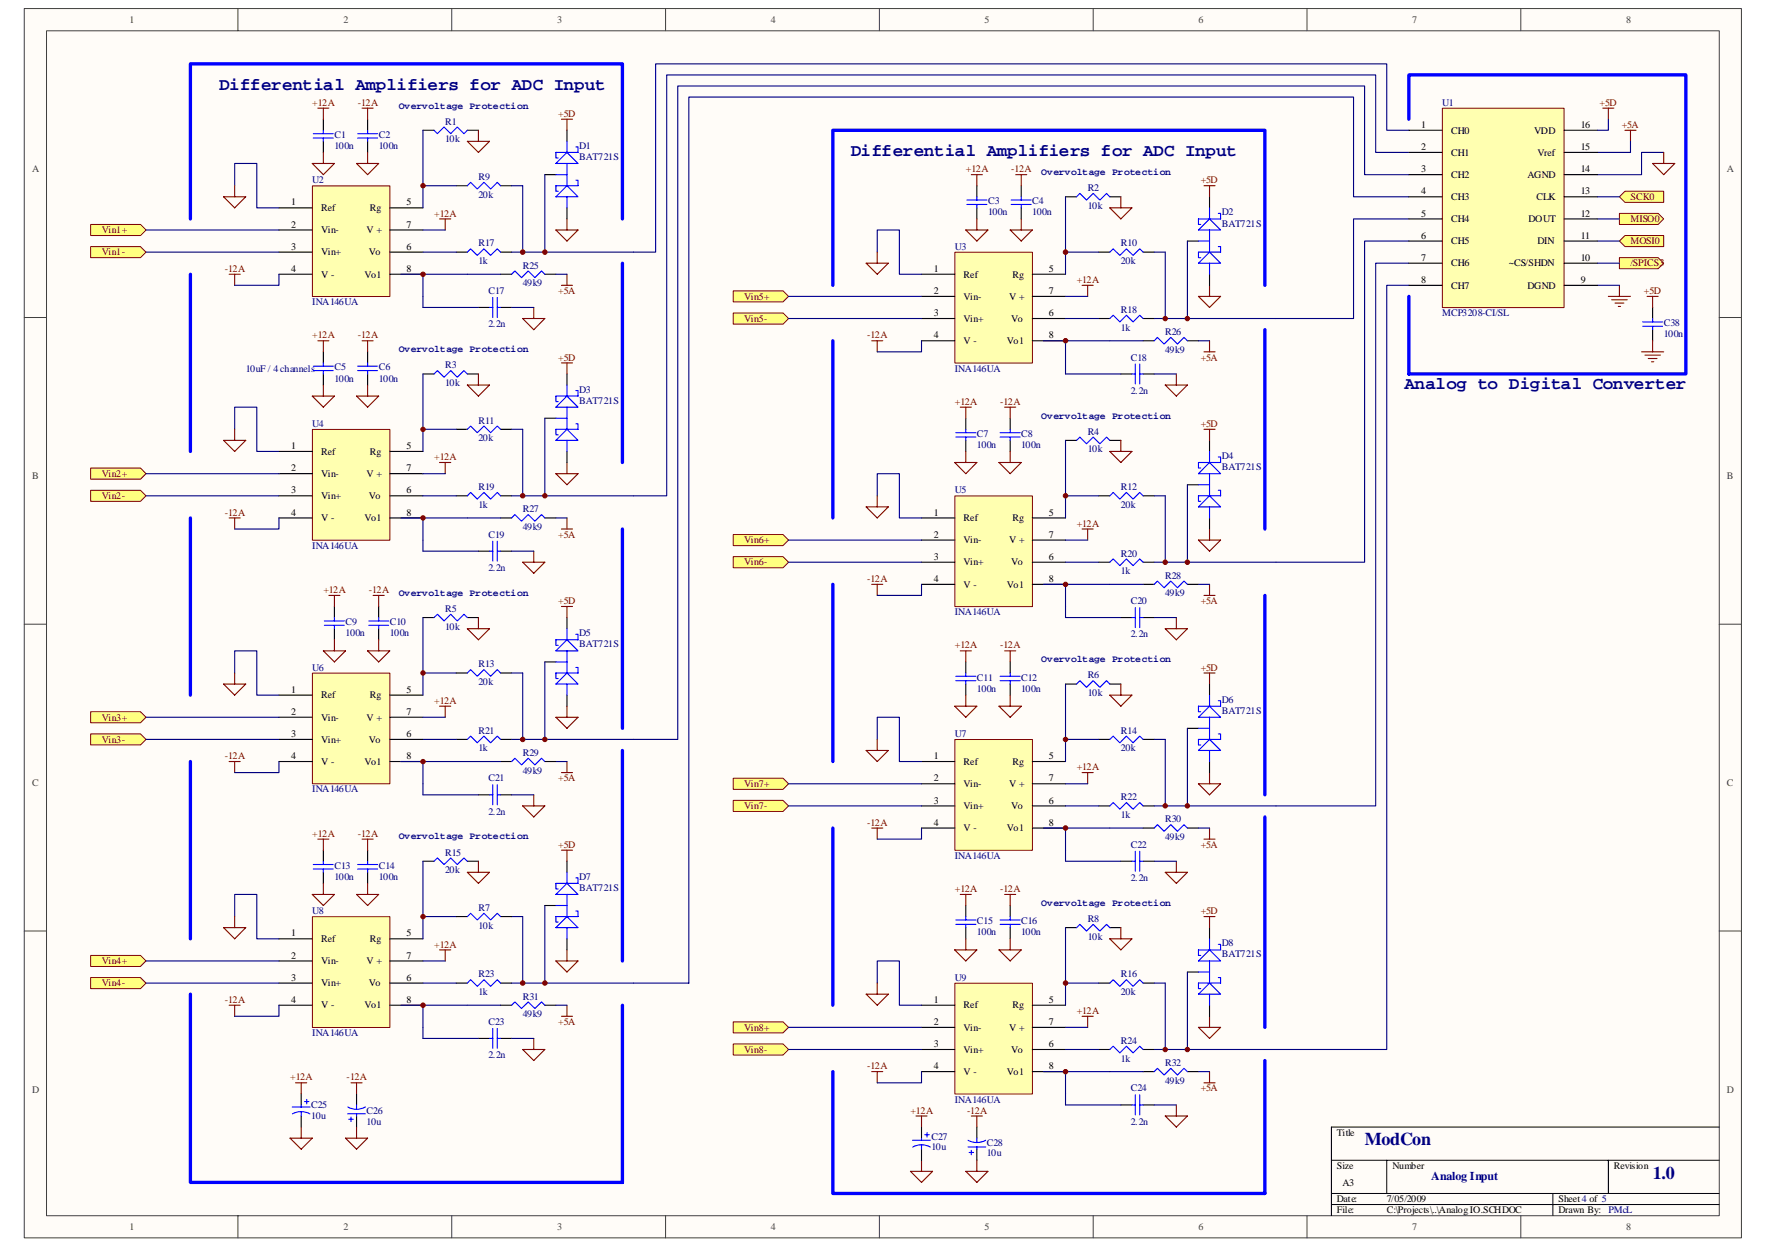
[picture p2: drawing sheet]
<svg xmlns="http://www.w3.org/2000/svg" width="297mm" height="210mm" viewBox="0 0 297 210" stroke-linecap="round" stroke-linejoin="round" font-family="sans-serif">
<path d="M4.1 1.5h289v206.9h-289z" fill="#fffcf8"/>
<path d="M4.1 1.4h289v207h-289z" fill="none" stroke="#404040" stroke-width=".17"/>
<path d="M7.8 5.2h281.5v199.4h-281.5z" fill="#fffcf8"/>
<g fill="none" stroke="#404040" stroke-width=".17">
<path d="M7.8 5.2h281.5v199.4h-281.5zM40 1.4v3.8M76 1.4v3.8M112 1.4v3.8M148 1.4v3.8M184 1.4v3.8M220 1.4v3.8M255.9 1.4v3.8M4.1 53.4h3.7M289.3 53.4h3.7M4.1 105.1h3.7M289.3 105.1h3.7"/>
<path d="M4.1 156.7h3.7M289.3 156.7h3.7M40 204.6v3.8M76 204.6v3.8M112 204.6v3.8M148 204.6v3.8M184 204.6v3.8M220 204.6v3.8M255.9 204.6v3.8"/>
</g>
<path d="M224.1 195.3h65.2M233.4 195.3v5.6M270.7 195.3v5.6M289.3 189.7h-65.2v14.9M224.1 200.9h65.2M224.1 202.8h65.2M261.3 200.9v3.7" fill="none" stroke="#000" stroke-width=".17"/>
<path d="M32 36.9v-26.1h72.8v26.1" fill="none" stroke="#00f" stroke-width=".56"/>
<path d="M15.3 37.8h8.3l1 .9-1 .9h-8.3z" fill-rule="evenodd" fill="#ffff80" stroke="#800000" stroke-width=".17"/>
<path d="M94.5 48h1.8M95.4 46.2v1.8" fill="none" stroke="#800000" stroke-width=".19"/>
<path d="M32 46.2v29.8M104.8 44.3v33.6" fill="none" stroke="#00f" stroke-width=".56"/>
<path d="M52.6 31.3h13v18.6h-13z" fill="#ffffb0"/>
<path d="M52.6 31.3h13v18.6h-13z" fill="none" stroke="#800000" stroke-width=".17"/>
<path d="M46.9 35h5.7M46.9 38.7h5.7M65.6 35h5.6M65.6 38.7h5.6M46.9 42.4h5.7M46.9 46.2h5.7M65.6 42.4h5.6M65.6 46.2h5.6" fill="none" stroke="#000" stroke-width=".19"/>
<path d="M15.3 41.5h8.3l1 .9-1 1h-8.3z" fill-rule="evenodd" fill="#ffff80" stroke="#800000" stroke-width=".17"/>
<path d="M24.6 38.7h22.3M39.5 31.3v-3.8h3.7v7.5h3.7M71.2 38.7h3.7M76.8 31.3h-5.6v3.7M86.1 31.3h1.9v11.1M24.6 42.4h22.3M46.9 46.2v1.8h-7.4M67.5 46.2h16.7M71.2 42.4h5.6M71.2 46.2v5.6h9.3M86.1 51.8h3.7M93.6 46.2h1.8" fill="none" stroke="#000080" stroke-width=".19"/>
<path d="M37.6 33.1h3.8l-1.9 1.9zM39.5 31.3v1.8M74 36.9h1.9M74.9 36.9v1.8M78.7 23.8h3.7l-1.9 1.9zM80.5 21.9v1.9M93.6 38.7h3.7l-1.9 1.9zM95.4 36.9v1.8M38.6 46.2h1.8M39.5 46.2v1.8M88 53.6h3.7l-1.9 1.9zM89.8 51.8v1.8" fill="none" stroke="#800000" stroke-width=".19"/>
<path d="M71.2 21.9h1.8M76.8 31.3h1.9M78.7 21.9h1.8M84.2 31.3h1.9M76.8 42.4h1.9M80.5 51.8h1.9M84.2 46.2h1.9M84.2 51.8h1.9M84.2 42.4h1.9M91.7 46.2h1.9" fill="none" stroke="#000" stroke-width=".19"/>
<path d="M73 21.9l.6 .6 1.1-1.1 1.2 1.1 1.1-1.1 1.1 1.1 .6-.6M78.7 31.3l.5-.6 1.1 1.1 1.1-1.1 1.2 1.1 1.1-1.1 .5 .6M78.7 42.4l.5-.5 1.1 1.1 1.1-1.1 1.2 1.1 1.1-1.1 .5 .5M82.4 51.8h.5M82.9 50.1v3.3M83.7 51.8h.5M83.7 50.1v3.3M86.1 46.2l.6-.6 1.1 1.1 1.1-1.1 1.1 1.1 1.1-1.1 .6 .6" fill="none" stroke="#00f" stroke-width=".19"/>
<path d="M15.3 78.8h8.3l1 .9-1 1h-8.3z" fill-rule="evenodd" fill="#ffff80" stroke="#800000" stroke-width=".17"/>
<path d="M94.5 89h1.8M95.4 87.2v1.8" fill="none" stroke="#800000" stroke-width=".19"/>
<path d="M52.6 72.3h13v18.6h-13z" fill="#ffffb0"/>
<path d="M52.6 72.3h13v18.6h-13z" fill="none" stroke="#800000" stroke-width=".17"/>
<path d="M46.9 76h5.7M46.9 79.7h5.7M65.6 76h5.6M65.6 79.7h5.6M46.9 83.5h5.7M46.9 87.2h5.7M65.6 83.5h5.6M65.6 87.2h5.6" fill="none" stroke="#000" stroke-width=".19"/>
<path d="M15.3 82.5h8.3l1 1-1 .9h-8.3z" fill-rule="evenodd" fill="#ffff80" stroke="#800000" stroke-width=".17"/>
<g fill="none" stroke="#000080" stroke-width=".19">
<path d="M24.6 79.7h22.3M39.5 72.3v-3.8h3.7v7.5h3.7M71.2 79.7h3.7M76.8 72.3h-5.6v3.7M86.1 72.3h1.9v11.2M24.6 83.5h22.3M46.9 87.2v1.8h-7.4M67.5 87.2h16.7M71.2 83.5h5.6M71.2 87.2v5.6h9.3M86.1 83.5h20.5M86.1 92.8h3.7"/>
<path d="M93.6 87.2h1.8"/>
</g>
<path d="M37.6 74.1h3.8l-1.9 1.9zM39.5 72.3v1.8M74 77.9h1.9M74.9 77.9v1.8M38.6 87.2h1.8M39.5 87.2v1.8M88 94.6h3.7l-1.9 1.9zM89.8 92.8v1.8" fill="none" stroke="#800000" stroke-width=".19"/>
<path d="M76.8 72.3h1.9M84.2 72.3h1.9M76.8 83.5h1.9M80.5 92.8h1.9M84.2 87.2h1.9M84.2 92.8h1.9M84.2 83.5h1.9M91.7 87.2h1.9" fill="none" stroke="#000" stroke-width=".19"/>
<path d="M78.7 72.3l.5-.6 1.1 1.1 1.1-1.1 1.2 1.1 1.1-1.1 .5 .6M78.7 83.5l.5-.6 1.1 1.1 1.1-1.1 1.2 1.1 1.1-1.1 .5 .6M82.4 92.8h.5M82.9 91.1v3.3M83.7 92.8h.5M83.7 91.1v3.3M86.1 87.2l.6-.6 1.1 1.1 1.1-1.1 1.1 1.1 1.1-1.1 .6 .6" fill="none" stroke="#00f" stroke-width=".19"/>
<path d="M15.3 119.8h8.3l1 .9-1 1h-8.3z" fill-rule="evenodd" fill="#ffff80" stroke="#800000" stroke-width=".17"/>
<path d="M94.5 130h1.8M95.4 128.2v1.8" fill="none" stroke="#800000" stroke-width=".19"/>
<path d="M52.6 113.3h13v18.6h-13z" fill="#ffffb0"/>
<path d="M52.6 113.3h13v18.6h-13z" fill="none" stroke="#800000" stroke-width=".17"/>
<path d="M46.9 117h5.7M65.6 117h5.6M46.9 120.7h5.7M46.9 124.5h5.7M46.9 128.2h5.7M65.6 120.7h5.6M65.6 124.5h5.6M65.6 128.2h5.6" fill="none" stroke="#000" stroke-width=".19"/>
<path d="M15.3 123.5h8.3l1 1-1 .9h-8.3z" fill-rule="evenodd" fill="#ffff80" stroke="#800000" stroke-width=".17"/>
<g fill="none" stroke="#000080" stroke-width=".19">
<path d="M39.5 113.3v-3.7h3.7v7.4h3.7M76.8 113.3h-5.6v3.7M86.1 113.3h1.9v11.2M24.6 120.7h22.3M24.6 124.5h22.3M46.9 128.2v1.8h-7.4M67.5 128.2h16.7M71.2 120.7h3.7M71.2 124.5h5.6M71.2 128.2v5.6h9.3M86.1 124.5h20.5M86.1 133.8h3.7"/>
<path d="M93.6 128.2h1.8"/>
</g>
<path d="M37.6 115.1h3.8l-1.9 1.9zM39.5 113.3v1.8M74 118.9h1.9M74.9 118.9v1.8M38.6 128.2h1.8M39.5 128.2v1.8M88 135.7h3.7l-1.9 1.8zM89.8 133.8v1.9" fill="none" stroke="#800000" stroke-width=".19"/>
<path d="M76.8 113.3h1.9M84.2 113.3h1.9M76.8 124.5h1.9M80.5 133.8h1.9M84.2 128.2h1.9M84.2 133.8h1.9M84.2 124.5h1.9M91.7 128.2h1.9" fill="none" stroke="#000" stroke-width=".19"/>
<path d="M78.7 113.3l.5-.6 1.1 1.1 1.1-1.1 1.2 1.1 1.1-1.1 .5 .6M78.7 124.5l.5-.6 1.1 1.1 1.1-1.1 1.2 1.1 1.1-1.1 .5 .6M82.4 133.8h.5M82.9 132.1v3.4M83.7 133.8h.5M83.7 132.1v3.4M86.1 128.2l.6-.6 1.1 1.2 1.1-1.2 1.1 1.2 1.1-1.2 .6 .6" fill="none" stroke="#00f" stroke-width=".19"/>
<path d="M15.3 160.8h8.3l1 1-1 .9h-8.3z" fill-rule="evenodd" fill="#ffff80" stroke="#800000" stroke-width=".17"/>
<path d="M94.5 171.1h1.8M95.4 169.2v1.9" fill="none" stroke="#800000" stroke-width=".19"/>
<path d="M52.6 154.3h13v18.7h-13z" fill="#ffffb0"/>
<path d="M52.6 154.3h13v18.7h-13z" fill="none" stroke="#800000" stroke-width=".17"/>
<path d="M46.9 158h5.7M65.6 158h5.6M46.9 161.8h5.7M46.9 165.5h5.7M46.9 169.2h5.7M65.6 161.8h5.6M65.6 165.5h5.6M65.6 169.2h5.6" fill="none" stroke="#000" stroke-width=".19"/>
<path d="M15.3 164.5h8.3l1 1-1 .9h-8.3z" fill-rule="evenodd" fill="#ffff80" stroke="#800000" stroke-width=".17"/>
<g fill="none" stroke="#000080" stroke-width=".19">
<path d="M39.5 154.3v-3.7h3.7v7.4h3.7M76.8 154.3h-5.6v3.7M86.1 154.3h1.9v11.2M24.6 161.8h22.3M24.6 165.5h22.3M46.9 169.2v1.9h-7.4M67.5 169.2h16.7M71.2 161.8h3.7M71.2 165.5h5.6M71.2 169.2v5.6h9.3M86.1 165.5h20.5M86.1 174.8h3.7"/>
<path d="M93.6 169.2h1.8"/>
</g>
<path d="M37.6 156.1h3.8l-1.9 1.9zM39.5 154.3v1.8M74 159.9h1.9M74.9 159.9v1.9M38.6 169.2h1.8M39.5 169.2v1.9M88 176.7h3.7l-1.9 1.8zM89.8 174.8v1.9" fill="none" stroke="#800000" stroke-width=".19"/>
<path d="M71.2 145h1.8M78.7 145h1.8M76.8 165.5h1.9M80.5 174.8h1.9M84.2 169.2h1.9M84.2 174.8h1.9M84.2 165.5h1.9M91.7 169.2h1.9" fill="none" stroke="#000" stroke-width=".19"/>
<path d="M73 145l.6-.6 1.1 1.1 1.2-1.1 1.1 1.1 1.1-1.1 .6 .6M78.7 165.5l.5-.6 1.1 1.1 1.1-1.1 1.2 1.1 1.1-1.1 .5 .6M82.4 174.8h.5M82.9 173.1v3.4M83.7 174.8h.5M83.7 173.1v3.4M86.1 169.2l.6-.5 1.1 1.1 1.1-1.1 1.1 1.1 1.1-1.1 .6 .5" fill="none" stroke="#00f" stroke-width=".19"/>
<path d="M140.2 48v-26.1h72.7v26.1M32 87.2v29.8M104.8 89v33.6M32 128.2v29.8M104.8 126.3v35.5M32 167.3v31.7h72.8v-29.8" fill="none" stroke="#00f" stroke-width=".56"/>
<path d="M123.4 49h8.4l.9 .9-.9 .9h-8.4z" fill-rule="evenodd" fill="#ffff80" stroke="#800000" stroke-width=".17"/>
<path d="M202.6 59.2h1.9M203.6 57.4v1.8" fill="none" stroke="#800000" stroke-width=".19"/>
<path d="M140.2 57.4v29.8M212.9 55.5v33.5" fill="none" stroke="#00f" stroke-width=".56"/>
<path d="M160.7 42.5h13.1v18.6h-13.1z" fill="#ffffb0"/>
<path d="M160.7 42.5h13.1v18.6h-13.1z" fill="none" stroke="#800000" stroke-width=".17"/>
<path d="M155.1 46.2h5.6M155.1 49.9h5.6M155.1 53.6h5.6M155.1 57.4h5.6M173.7 46.2h5.6M173.7 49.9h5.6M173.7 53.6h5.6M173.7 57.4h5.6" fill="none" stroke="#000" stroke-width=".19"/>
<path d="M123.4 52.7h8.4l.9 .9-.9 1h-8.4z" fill-rule="evenodd" fill="#ffff80" stroke="#800000" stroke-width=".17"/>
<g fill="none" stroke="#000080" stroke-width=".19">
<path d="M132.7 49.9h22.4M132.7 53.6h22.4M147.6 42.4v-3.7h3.8v7.5h3.7M155.1 57.4v1.8h-7.5M175.6 57.4h16.8M179.3 49.9h3.7M179.3 53.6h5.6M179.3 57.4v5.5h9.3M184.9 42.4h-5.6v3.8M194.2 53.6h20.5M194.2 42.4h1.9v11.2M201.7 57.4h1.9"/>
<path d="M194.2 62.9h3.8"/>
</g>
<path d="M145.8 44.3h3.7l-1.9 1.9zM146.7 57.4h1.9M147.6 42.4v1.9M147.6 57.4v1.8M182.1 48h1.9M183 48v1.9M196.1 64.8h3.7l-1.8 1.9zM198 62.9v1.9" fill="none" stroke="#800000" stroke-width=".19"/>
<path d="M184.9 53.6h1.9M184.9 42.4h1.9M192.4 57.4h1.8M192.4 53.6h1.8M192.4 42.4h1.8M199.8 57.4h1.9M188.6 62.9h1.9M192.4 62.9h1.8" fill="none" stroke="#000" stroke-width=".19"/>
<path d="M186.8 53.6l.5-.5 1.2 1.1 1.1-1.1 1.1 1.1 1.1-1.1 .6 .5M186.8 42.4l.5-.5 1.2 1.1 1.1-1.1 1.1 1.1 1.1-1.1 .6 .5M194.2 57.4l.6-.6 1.1 1.1 1.1-1.1 1.2 1.1 1.1-1.1 .5 .6M190.5 62.9h.6M191.1 61.3v3.3M191.8 62.9h.6M191.8 61.3v3.3" fill="none" stroke="#00f" stroke-width=".19"/>
<path d="M123.4 90h8.4l.9 .9-.9 .9h-8.4z" fill-rule="evenodd" fill="#ffff80" stroke="#800000" stroke-width=".17"/>
<path d="M203.6 98.4v1.8M202.6 100.2h1.9" fill="none" stroke="#800000" stroke-width=".19"/>
<path d="M160.7 83.5h13.1v18.6h-13.1z" fill="#ffffb0"/>
<path d="M160.7 83.5h13.1v18.6h-13.1z" fill="none" stroke="#800000" stroke-width=".17"/>
<path d="M155.1 87.2h5.6M155.1 90.9h5.6M155.1 94.6h5.6M155.1 98.4h5.6M173.7 87.2h5.6M173.7 90.9h5.6M173.7 94.6h5.6M173.7 98.4h5.6" fill="none" stroke="#000" stroke-width=".19"/>
<path d="M123.4 93.7h8.4l.9 .9-.9 1h-8.4z" fill-rule="evenodd" fill="#ffff80" stroke="#800000" stroke-width=".17"/>
<g fill="none" stroke="#000080" stroke-width=".19">
<path d="M132.7 90.9h22.4M132.7 94.6h22.4M147.6 83.5v-3.8h3.8v7.5h3.7M155.1 98.4v1.8h-7.5M175.6 98.4h16.8M179.3 90.9h3.7M179.3 94.6h5.6M179.3 98.4v5.5h9.3M184.9 83.5h-5.6v3.7M194.2 94.6h20.5M194.2 83.5h1.9v11.1M201.7 98.4h1.9"/>
<path d="M194.2 103.9h3.8"/>
</g>
<path d="M145.8 85.3h3.7l-1.9 1.9zM146.7 98.4h1.9M147.6 83.5v1.8M147.6 98.4v1.8M182.1 89h1.9M183 89v1.9M196.1 105.8h3.7l-1.8 1.9zM198 103.9v1.9" fill="none" stroke="#800000" stroke-width=".19"/>
<path d="M184.9 94.6h1.9M184.9 83.5h1.9M192.4 98.4h1.8M192.4 94.6h1.8M192.4 83.5h1.8M199.8 98.4h1.9M188.6 103.9h1.9M192.4 103.9h1.8" fill="none" stroke="#000" stroke-width=".19"/>
<path d="M186.8 94.6l.5-.5 1.2 1.1 1.1-1.1 1.1 1.1 1.1-1.1 .6 .5M186.8 83.5l.5-.6 1.2 1.1 1.1-1.1 1.1 1.1 1.1-1.1 .6 .6M194.2 98.4l.6-.6 1.1 1.1 1.1-1.1 1.2 1.1 1.1-1.1 .5 .6M190.5 103.9h.6M191.1 102.3v3.3M191.8 103.9h.6M191.8 102.3v3.3" fill="none" stroke="#00f" stroke-width=".19"/>
<path d="M123.4 131h8.4l.9 .9-.9 1h-8.4z" fill-rule="evenodd" fill="#ffff80" stroke="#800000" stroke-width=".17"/>
<path d="M203.6 139.4v1.8M202.6 141.2h1.9" fill="none" stroke="#800000" stroke-width=".19"/>
<path d="M160.7 124.5h13.1v18.6h-13.1z" fill="#ffffb0"/>
<path d="M160.7 124.5h13.1v18.6h-13.1z" fill="none" stroke="#800000" stroke-width=".17"/>
<path d="M155.1 128.2h5.6M155.1 131.9h5.6M155.1 135.7h5.6M155.1 139.4h5.6M173.7 128.2h5.6M173.7 131.9h5.6M173.7 135.7h5.6M173.7 139.4h5.6" fill="none" stroke="#000" stroke-width=".19"/>
<path d="M123.4 134.7h8.4l.9 1-.9 .9h-8.4z" fill-rule="evenodd" fill="#ffff80" stroke="#800000" stroke-width=".17"/>
<g fill="none" stroke="#000080" stroke-width=".19">
<path d="M132.7 131.9h22.4M132.7 135.7h22.4M147.6 124.5v-3.8h3.8v7.5h3.7M155.1 139.4v1.8h-7.5M175.6 139.4h16.8M179.3 131.9h3.7M179.3 135.7h5.6M179.3 139.4v5.6h9.3M184.9 124.5h-5.6v3.7M194.2 135.7h20.5M194.2 124.5h1.9v11.2M201.7 139.4h1.9"/>
<path d="M194.2 145h3.8"/>
</g>
<path d="M145.8 126.3h3.7l-1.9 1.9zM146.7 139.4h1.9M147.6 124.5v1.8M147.6 139.4v1.8M182.1 130h1.9M183 130v1.9M196.1 146.8h3.7l-1.8 1.9zM198 145v1.8" fill="none" stroke="#800000" stroke-width=".19"/>
<path d="M184.9 135.7h1.9M184.9 124.5h1.9M192.4 139.4h1.8M192.4 135.7h1.8M192.4 124.5h1.8M199.8 139.4h1.9M188.6 145h1.9M192.4 145h1.8" fill="none" stroke="#000" stroke-width=".19"/>
<path d="M186.8 135.7l.5-.6 1.2 1.1 1.1-1.1 1.1 1.1 1.1-1.1 .6 .6M186.8 124.5l.5-.6 1.2 1.1 1.1-1.1 1.1 1.1 1.1-1.1 .6 .6M194.2 139.4l.6-.6 1.1 1.1 1.1-1.1 1.2 1.1 1.1-1.1 .5 .6M190.5 145h.6M191.1 143.3v3.3M191.8 145h.6M191.8 143.3v3.3" fill="none" stroke="#00f" stroke-width=".19"/>
<path d="M123.4 172h8.4l.9 .9-.9 1h-8.4z" fill-rule="evenodd" fill="#ffff80" stroke="#800000" stroke-width=".17"/>
<path d="M202.6 182.3h1.9M203.6 180.4v1.9" fill="none" stroke="#800000" stroke-width=".19"/>
<path d="M160.7 165.5h13.1v18.6h-13.1z" fill="#ffffb0"/>
<path d="M160.7 165.5h13.1v18.6h-13.1z" fill="none" stroke="#800000" stroke-width=".17"/>
<path d="M155.1 169.2h5.6M155.1 172.9h5.6M155.1 176.7h5.6M173.7 169.2h5.6M173.7 172.9h5.6M173.7 176.7h5.6M155.1 180.4h5.6M173.7 180.4h5.6" fill="none" stroke="#000" stroke-width=".19"/>
<path d="M123.4 175.7h8.4l.9 1-.9 .9h-8.4z" fill-rule="evenodd" fill="#ffff80" stroke="#800000" stroke-width=".17"/>
<g fill="none" stroke="#000080" stroke-width=".19">
<path d="M71.2 21.9v9.4M179.3 33.1v9.3M237.1 21.9h-3.7v-11.1h-123.1v31.6h-3.7M237.1 25.7h-5.6v-13.1h-119.3v70.9h-5.6M237.1 29.4h-7.4v-14.9h-115.6v110h-7.5M237.1 33.1h-9.3v-16.8h-111.9v149.2h-9.3M237.1 36.9h-9.3v16.7h-13.1M280 25.7h-3.7v3.7h-7.5M237.1 40.6h-7.4v54h-15M237.1 44.3h-5.6v91.4h-16.8M237.1 48h-3.7v128.7h-39.2M268.8 48h3.7"/>
<path d="M71.2 62.9v9.4M179.3 74.1v9.4M71.2 103.9v9.4M179.3 115.1v9.4M71.2 145v9.3M179.3 156.1v9.4M132.7 172.9h22.4M132.7 176.7h22.4M147.6 165.5v-3.7h3.8v7.4h3.7M179.3 172.9h3.7M179.3 176.7h5.6M184.9 165.5h-5.6v3.7"/>
<path d="M194.2 165.5h1.9v11.2M155.1 180.4v1.9h-7.5M175.6 180.4h16.8M179.3 180.4v5.6h9.3M194.2 186h3.8M201.7 180.4h1.9"/>
</g>
<g fill="none" stroke="#800000" stroke-width=".19">
<path d="M269.7 18.2h1.9M270.7 18.2v1.9M186.8 35h3.7l-1.9 1.9zM188.6 33.1v1.9M278.1 27.5h3.8l-1.9 1.9zM280 25.7v1.8M270.7 49.9h3.7M271.2 50.5h2.7M271.8 51h1.5M272.3 51.6h.4M272.5 48v1.9M78.7 64.8h3.7l-1.9 1.9z"/>
<path d="M80.5 62.9v1.9M186.8 76h3.7l-1.9 1.9zM188.6 74.1v1.9M78.7 105.8h3.7l-1.9 1.9zM80.5 103.9v1.9M186.8 117h3.7l-1.9 1.9zM188.6 115.1v1.9M78.7 146.8h3.7l-1.9 1.9zM80.5 145v1.8M186.8 158h3.7l-1.9 1.9zM188.6 156.1v1.9M145.8 167.3h3.7l-1.9 1.9z"/>
<path d="M147.6 165.5v1.8M182.1 171.1h1.9M183 171.1v1.8M146.7 180.4h1.9M147.6 180.4v1.9M196.1 187.9h3.7l-1.8 1.8zM198 186v1.9"/>
</g>
<g fill="none" stroke="#000" stroke-width=".19">
<path d="M179.3 33.1h1.9M186.8 33.1h1.8M71.2 62.9h1.8M78.7 62.9h1.8M179.3 74.1h1.9M186.8 74.1h1.8M71.2 103.9h1.8M78.7 103.9h1.8M179.3 115.1h1.9M186.8 115.1h1.8M76.8 154.3h1.9M84.2 154.3h1.9"/>
<path d="M179.3 156.1h1.9M186.8 156.1h1.8M184.9 176.7h1.9M184.9 165.5h1.9M192.4 176.7h1.8M192.4 165.5h1.8M188.6 186h1.9M192.4 180.4h1.8M192.4 186h1.8M199.8 180.4h1.9"/>
</g>
<g fill="none" stroke="#00f" stroke-width=".19">
<path d="M181.2 33.1l.5-.5 1.2 1.1 1.1-1.1 1.1 1.1 1.1-1.1 .6 .5M73 62.9l.6-.5 1.1 1.1 1.2-1.1 1.1 1.1 1.1-1.1 .6 .5M181.2 74.1l.5-.5 1.2 1.1 1.1-1.1 1.1 1.1 1.1-1.1 .6 .5M73 103.9l.6-.5 1.1 1.1 1.2-1.1 1.1 1.1 1.1-1.1 .6 .5M181.2 115.1l.5-.5 1.2 1.1 1.1-1.1 1.1 1.1 1.1-1.1 .6 .5M78.7 154.3l.5-.6 1.1 1.2 1.1-1.2 1.2 1.2 1.1-1.2 .5 .6M181.2 156.1l.5-.5 1.2 1.1 1.1-1.1 1.1 1.1 1.1-1.1 .6 .5M186.8 176.7l.5-.6 1.2 1.1 1.1-1.1 1.1 1.1 1.1-1.1 .6 .6M186.8 165.5l.5-.6 1.2 1.1 1.1-1.1 1.1 1.1 1.1-1.1 .6 .6M190.5 186h.6M191.1 184.3v3.4M191.8 186h.6"/>
<path d="M191.8 184.3v3.4M194.2 180.4l.6-.6 1.1 1.2 1.1-1.2 1.2 1.2 1.1-1.2 .5 .6"/>
</g>
<path d="M140.2 98.4v29.8M212.9 100.2v33.6M140.2 139.4v29.8M212.9 137.5v35.4M212.9 178.5v22.4h-72.7v-20.5" fill="none" stroke="#00f" stroke-width=".56"/>
<g fill="#800000" stroke="#800000" stroke-width=".17">
<circle cx="71.2" cy="31.3" r=".37"/>
<circle cx="71.2" cy="72.3" r=".37"/>
<circle cx="71.2" cy="113.3" r=".37"/>
<circle cx="71.2" cy="154.3" r=".37"/>
<circle cx="88" cy="83.4" r=".38"/>
<circle cx="88" cy="124.5" r=".38"/>
<circle cx="88" cy="165.5" r=".38"/>
<circle cx="196.1" cy="53.6" r=".37"/>
<circle cx="179.3" cy="42.4" r=".38"/>
<circle cx="196.1" cy="94.6" r=".37"/>
<circle cx="179.3" cy="83.4" r=".38"/>
<circle cx="196.1" cy="135.6" r=".37"/>
<circle cx="179.3" cy="124.5" r=".38"/>
<circle cx="196.1" cy="176.7" r=".37"/>
<circle cx="179.3" cy="165.5" r=".38"/>
</g>
<g fill="#ffff80" stroke="#800000" stroke-width=".17">
<path d="M273.5 32.2h6.5v1.9h-6.5l-1-1z" fill-rule="evenodd"/>
<path d="M272.5 35.9h6.6l.9 1-.9 .9h-6.6z" fill-rule="evenodd"/>
<path d="M273.5 39.6h6.5v1.9h-6.5l-1-.9z" fill-rule="evenodd"/>
<path d="M272.5 43.4h6.6l.9 .9-.9 .9h-6.6z" fill-rule="evenodd"/>
</g>
<path d="M268.8 36.9h3.7M268.8 33.1h3.7M270.7 20.1v1.8h-1.9M274.4 23.8v1.9h-5.6M268.8 40.6h3.7M268.8 44.3h3.7" fill="none" stroke="#000080" stroke-width=".19"/>
<path d="M237.1 20.1v-7.5h46.6v50.3h-46.6v-13" fill="none" stroke="#00f" stroke-width=".56"/>
<g fill="none" stroke="#800000" stroke-width=".19">
<path d="M53.5 18.2h1.8M54.4 18.2v1.9M60.9 18.2h1.9M61.9 18.2v1.9M52.6 27.5h3.7l-1.9 1.9zM54.4 25.7v1.8M60 27.5h3.7l-1.8 1.9zM61.9 25.7v1.8M162.5 38.7h3.8l-1.9 1.9zM163.5 29.4h1.8M164.4 29.4v1.9M164.4 36.9v1.8"/>
<path d="M170 38.7h3.7l-1.8 1.9zM170.9 29.4h1.9M171.9 29.4v1.9M171.9 36.9v1.8M273.5 21.9h1.8M274.4 21.9v1.9M53.5 57.4h1.8M54.4 57.4v1.8M60.9 57.4h1.9M61.9 57.4v1.8M52.6 66.7h3.7l-1.9 1.8zM54.4 64.8v1.9"/>
<path d="M60 66.7h3.7l-1.8 1.8zM61.9 64.8v1.9M160.7 77.9h3.7l-1.9 1.8zM161.6 68.5h1.9M162.5 68.5v1.9M162.5 76v1.9M168.1 77.9h3.8l-1.9 1.8zM169.1 68.5h1.8M170 68.5v1.9M170 76v1.9M54.4 109.6h3.7l-1.8 1.8zM55.3 100.2h1.9"/>
<path d="M56.3 100.2v1.9M56.3 107.7v1.9M61.9 109.6h3.7l-1.9 1.8zM62.8 100.2h1.9M63.7 100.2v1.9M63.7 107.7v1.9M160.7 118.9h3.7l-1.9 1.8zM161.6 109.6h1.9M162.5 109.6v1.8M162.5 117v1.9M168.1 118.9h3.8l-1.9 1.8zM169.1 109.6h1.8"/>
<path d="M170 109.6v1.8M170 117v1.9M52.6 150.6h3.7l-1.9 1.8zM53.5 141.2h1.8M54.4 141.2v1.9M54.4 148.7v1.9M60 150.6h3.7l-1.8 1.8zM60.9 141.2h1.9M61.9 141.2v1.9M61.9 148.7v1.9M160.7 159.9h3.7l-1.9 1.9zM161.6 150.6h1.9"/>
<path d="M162.5 150.6v1.8M162.5 158v1.9M168.1 159.9h3.8l-1.9 1.9zM169.1 150.6h1.8M170 150.6v1.8M170 158v1.9M48.8 191.6h3.8l-1.9 1.8zM49.7 182.3h1.9M50.7 182.3v1.8M50.7 189.7v1.9M58.1 191.6h3.8l-1.9 1.8zM59.1 182.3h1.8"/>
<path d="M60 182.3v1.8M60 189.7v1.9M153.2 197.2h3.7l-1.8 1.8zM154.2 187.9h1.8M155.1 187.9v1.8M155.1 195.3v1.9M162.5 197.2h3.8l-1.9 1.8zM163.5 187.9h1.8M164.4 187.9v1.8M164.4 195.3v1.9"/>
</g>
<g fill="none" stroke="#000" stroke-width=".19">
<path d="M54.4 20.1v1.8M54.4 23.8v1.9M61.9 20.1v1.8M61.9 23.8v1.9M164.4 31.3v1.8M164.4 35v1.9M171.9 31.3v1.8M171.9 35v1.9M54.4 59.2v1.9M61.9 59.2v1.9M54.4 62.9v1.9M61.9 62.9v1.9"/>
<path d="M162.5 70.4v1.9M162.5 74.1v1.9M170 70.4v1.9M170 74.1v1.9M56.3 102.1v1.8M56.3 105.8v1.9M63.7 102.1v1.8M63.7 105.8v1.9M162.5 111.4v1.9M162.5 115.1v1.9M170 111.4v1.9M170 115.1v1.9"/>
<path d="M54.4 143.1v1.9M54.4 146.8v1.9M61.9 143.1v1.9M61.9 146.8v1.9M162.5 152.4v1.9M162.5 156.1v1.9M170 152.4v1.9M170 156.1v1.9M50.7 184.1v1.9M50.7 187.9v1.8M60 184.1v1.9M60 187.9v1.8"/>
<path d="M155.1 189.7v1.9M155.1 193.4v1.9M164.4 189.7v1.9M164.4 193.4v1.9"/>
</g>
<g fill="none" stroke="#00f" stroke-width=".19">
<path d="M52.7 23.2h3.4M52.7 22.5h3.4M54.4 21.9v.6M54.4 23.2v.6M60.2 23.2h3.3M60.2 22.5h3.3M61.9 21.9v.6M61.9 23.2v.6M162.7 34.4h3.4M162.7 33.7h3.4M164.4 33.1v.6M164.4 34.4v.6"/>
<path d="M170.2 34.4h3.3M170.2 33.7h3.3M171.9 33.1v.6M171.9 34.4v.6M52.7 62.4h3.4M52.7 61.6h3.4M54.4 61.1v.5M54.4 62.4v.5M60.2 62.4h3.3M60.2 61.6h3.3M61.9 61.1v.5M61.9 62.4v.5"/>
<path d="M160.9 73.6h3.3M160.9 72.8h3.3M162.5 72.3v.5M162.5 73.6v.5M168.3 73.6h3.4M168.3 72.8h3.4M170 72.3v.5M170 73.6v.5M54.6 105.3h3.4M54.6 104.5h3.4M56.3 103.9v.6M56.3 105.3v.5"/>
<path d="M62.1 105.3h3.3M62.1 104.5h3.3M63.7 103.9v.6M63.7 105.3v.5M160.9 114.6h3.3M160.9 113.8h3.3M162.5 113.3v.5M162.5 114.6v.5M168.3 114.6h3.4M168.3 113.8h3.4M170 113.3v.5M170 114.6v.5"/>
<path d="M52.7 146.3h3.4M52.7 145.5h3.4M54.4 145v.5M54.4 146.3v.5M60.2 146.3h3.3M60.2 145.5h3.3M61.9 145v.5M61.9 146.3v.5M160.9 155.6h3.3M160.9 154.9h3.3M162.5 154.3v.6M162.5 155.6v.5"/>
<path d="M168.3 155.6h3.4M168.3 154.9h3.4M170 154.3v.6M170 155.6v.5M49.2 186.4h3M49.2 187.5a3 3 0 0 1 3 0M50.7 186v.4M50.7 187.1v.8M51.2 185.4h.8M51.6 185.1v.7M58.5 187.5h3M58.5 186.3a2.93 2.93 0 0 0 3 0"/>
<path d="M58.7 188.4h.7M59.1 188v.8M60 186v.7M60 187.5v.4M153.6 191.9h3M153.6 193.1a3.1 3.1 0 0 1 3 0M155.1 191.6v.3M155.1 192.7v.7M155.6 191h.8M156 190.6v.8M162.9 191.9a3.1 3.1 0 0 0 3 0M162.9 193.1h3"/>
<path d="M163.1 194h.7M163.5 193.6v.8M164.4 191.6v.7M164.4 193.1v.3"/>
</g>
<path d="M242.8 18.2h20.4v33.6h-20.4z" fill="#ffffb0"/>
<path d="M242.7 18.2h20.5v33.6h-20.5z" fill="none" stroke="#800000" stroke-width=".17"/>
<g fill="none" stroke="#000" stroke-width=".19">
<path d="M91.7 29.4h1.9M95.4 21.9v1.9M95.4 35v1.9M203.6 33.1v1.9M237.1 21.9h5.6M237.1 25.7h5.6M237.1 29.4h5.6M237.1 33.1h5.6M237.1 36.9h5.6M263.2 21.9h5.6M263.2 25.7h5.6M263.2 29.4h5.6"/>
<path d="M263.2 33.1h5.6M263.2 36.9h5.6M199.8 40.6h1.9M203.6 46.2v1.8M237.1 40.6h5.6M237.1 44.3h5.6M237.1 48h5.6M263.2 40.6h5.6M263.2 44.3h5.6M263.2 48h5.6M278.1 51.8v1.8M278.1 55.5v1.9"/>
<path d="M91.7 70.4h1.9M95.4 62.9v1.9M95.4 76v1.9M203.6 74.1v1.9M199.8 81.6h1.9M203.6 87.2v1.8M91.7 111.4h1.9M95.4 103.9v1.9M95.4 117v1.9M203.6 115.1v1.9M199.8 122.6h1.9M203.6 128.2v1.8"/>
<path d="M91.7 152.4h1.9M95.4 145v1.8M95.4 158v1.9M203.6 156.1v1.9M199.8 163.6h1.9M203.6 169.2v1.9"/>
</g>
<g fill="none" stroke="#00f" stroke-width=".19">
<path d="M93.6 29.4h1.8M95.4 25.7l1.9 1.8h-3.7zM95.4 31.3l1.9 1.8h-3.7zM95.4 23.8v1.9M95.4 27.5v3.8M95.4 33.1v1.9M96.9 24.7h.4v1h-3.7v.9h.3M96.9 30.3h.4v1h-3.7v.9h.3M201.7 38.7l1.9-1.8 1.8 1.8zM203.6 35v1.9M203.6 38.7v3.7M205 35.9h.4v1h-3.7v.9h.4"/>
<path d="M201.7 44.3l1.9-1.9 1.8 1.9zM201.7 40.6h1.9M203.6 44.3v1.9M205 41.5h.4v.9h-3.7v1h.4M276.5 54.9h3.3M276.5 54.2h3.3M278.1 53.6v.6M278.1 54.9v.6M93.6 70.4h1.8M95.4 66.7l1.9 1.8h-3.7zM95.4 72.3l1.9 1.8h-3.7zM95.4 64.8v1.9"/>
<path d="M95.4 68.5v3.8M95.4 74.1v1.9M96.9 65.7h.4v1h-3.7v.9h.3M96.9 71.3h.4v1h-3.7v.9h.3M203.6 77.9l1.8 1.8h-3.7zM203.6 76v1.9M203.6 79.7v3.8M205 76.9h.4v1h-3.7v.9h.4M201.7 85.3l1.9-1.8 1.8 1.8zM201.7 81.6h1.9M203.6 85.3v1.9M205 82.5h.4v1h-3.7v.9h.4"/>
<path d="M93.6 111.4h1.8M95.4 107.7l1.9 1.9h-3.7zM95.4 113.3l1.9 1.8h-3.7zM95.4 105.8v1.9M95.4 109.6v3.7M95.4 115.1v1.9M96.9 106.8h.4v.9h-3.7v.9h.3M96.9 112.4h.4v.9h-3.7v.9h.3M203.6 117v1.9M205 117.9h.4v1h-3.7v.9h.4M201.7 120.7l1.9-1.8 1.8 1.8zM201.7 126.3l1.9-1.8 1.8 1.8z"/>
<path d="M201.7 122.6h1.9M203.6 120.7v3.8M203.6 126.3v1.9M205 123.5h.4v1h-3.7v.9h.4M93.6 152.4h1.8M95.4 148.7l1.9 1.9h-3.7zM95.4 154.3l1.9 1.8h-3.7zM95.4 146.8v1.9M95.4 150.6v3.7M95.4 156.1v1.9M96.9 147.8h.4v.9h-3.7v.9h.3M96.9 153.4h.4v.9h-3.7v.9h.3"/>
<path d="M203.6 158v1.9M205 159h.4v.9h-3.7v.9h.4M201.7 161.8l1.9-1.9 1.8 1.9zM201.7 167.3l1.9-1.8 1.8 1.8zM201.7 163.6h1.9M203.6 161.8v3.7M203.6 167.3v1.9M205 164.5h.4v1h-3.7v.9h.4"/>
</g>
<g fill="none" stroke="#800000" stroke-width=".19">
<path d="M94.5 20.1h1.8M95.4 20.1v1.8M202.6 31.3h1.9M203.6 31.3v1.8M201.7 49.9h3.7l-1.8 1.9zM203.6 48v1.9M276.3 59.2h3.7M276.8 59.8h2.6M277.2 49.9h1.9M278.1 49.9v1.9M278.1 57.4v1.8M93.6 79.7h3.7l-1.9 1.9z"/>
<path d="M94.5 61.1h1.8M95.4 61.1v1.8M95.4 77.9v1.8M202.6 72.3h1.9M203.6 72.3v1.8M277.4 60.3h1.5M277.9 60.9h.4M201.7 90.9h3.7l-1.8 1.9zM203.6 89v1.9M94.5 102.1h1.8M95.4 102.1v1.8M95.4 118.9v1.8"/>
<path d="M202.6 113.3h1.9M203.6 113.3v1.8M93.6 120.7h3.7l-1.9 1.9zM201.7 131.9h3.7l-1.8 1.9zM203.6 130v1.9M94.5 143.1h1.8M95.4 143.1v1.9M95.4 159.9v1.9M202.6 154.3h1.9M203.6 154.3v1.8M93.6 161.8h3.7l-1.9 1.8zM201.7 172.9h3.7l-1.8 1.9z"/>
<path d="M203.6 171.1v1.8"/>
</g>
<path d="M91.7 29.4v13M86.1 42.4h20.5M199.8 40.6v13M91.7 70.4v13.1M199.8 81.6v13M91.7 111.4v13.1M199.8 122.6v13.1M91.7 152.4v13.1M199.8 163.6v13.1" fill="none" stroke="#000080" stroke-width=".19"/>
<g fill="#800000" stroke="#800000" stroke-width=".17">
<circle cx="88" cy="42.4" r=".38"/>
<circle cx="91.7" cy="42.4" r=".38"/>
<circle cx="91.7" cy="83.4" r=".37"/>
<circle cx="91.7" cy="124.5" r=".37"/>
<circle cx="91.7" cy="165.5" r=".37"/>
<circle cx="199.8" cy="53.6" r=".37"/>
<circle cx="199.8" cy="94.6" r=".37"/>
<circle cx="199.8" cy="135.6" r=".37"/>
<circle cx="199.8" cy="176.7" r=".37"/>
<circle cx="71.2" cy="46.2" r=".37"/>
<circle cx="71.2" cy="87.2" r=".37"/>
<circle cx="71.2" cy="128.2" r=".37"/>
<circle cx="71.2" cy="169.2" r=".38"/>
<circle cx="179.3" cy="57.4" r=".38"/>
<circle cx="179.3" cy="98.4" r=".38"/>
<circle cx="179.3" cy="139.4" r=".38"/>
<circle cx="179.3" cy="180.4" r=".38"/>
</g>
<g font-size="3" fill="#000080">
<text x="36.9" y="15.1">Differential Amplifiers for ADC Input</text>
<text x="143.2" y="26.3">Differential Amplifiers for ADC Input</text>
<text x="236.4" y="65.4">Analog to Digital Converter</text>
<text x="229.7" y="192.8">ModCon</text>
<text x="278.1" y="198.4">1.0</text>
</g>
<text font-size="2" fill="#000080" x="240.9" y="198.6">Analog Input</text>
<g font-size="1.7" fill="#404040">
<text x="21.8" y="3.8">1</text>
<text x="57.8" y="3.8">2</text>
<text x="93.8" y="3.8">3</text>
<text x="129.7" y="3.8">4</text>
<text x="165.7" y="3.8">5</text>
<text x="201.7" y="3.8">6</text>
<text x="237.7" y="3.8">7</text>
<text x="273.7" y="3.8">8</text>
<text x="5.4" y="29">A</text>
<text x="290.6" y="29">A</text>
<text x="5.4" y="80.6">B</text>
<text x="290.6" y="80.6">B</text>
<text x="5.4" y="132.3">C</text>
<text x="290.6" y="132.3">C</text>
<text x="5.4" y="183.9">D</text>
<text x="290.6" y="183.9">D</text>
<text x="21.8" y="207">1</text>
<text x="57.8" y="207">2</text>
<text x="93.8" y="207">3</text>
<text x="129.7" y="207">4</text>
<text x="165.7" y="207">5</text>
<text x="201.7" y="207">6</text>
<text x="237.7" y="207">7</text>
<text x="273.7" y="207">8</text>
</g>
<g font-size="1.7" fill="#800000">
<text x="52.6" y="17.8">+12A</text>
<text x="60.2" y="17.8">-12A</text>
<text x="269.2" y="17.8">+5D</text>
<text x="93.9" y="19.7">+5D</text>
<text x="272.9" y="21.5">+5A</text>
<text x="162.6" y="29">+12A</text>
<text x="170.2" y="29">-12A</text>
<text x="202.1" y="30.9">+5D</text>
<text x="274.4" y="33.7">SCK0</text>
<text x="17.1" y="39.2">Vin1+</text>
<text x="73.1" y="36.4">+12A</text>
<text x="274.4" y="37.4">MISO0</text>
<text x="274.4" y="41.1">MOSI0</text>
<text x="17.1" y="43">Vin1-</text>
<text x="37.8" y="45.8">-12A</text>
<text x="181.2" y="47.6">+12A</text>
<text x="274.4" y="44.9">/SPICS3</text>
<text x="93.9" y="49.5">+5A</text>
<text x="125.3" y="50.4">Vin5+</text>
<text x="276.6" y="49.5">+5D</text>
<text x="52.6" y="57">+12A</text>
<text x="60.2" y="57">-12A</text>
<text x="125.3" y="54.2">Vin5-</text>
<text x="146" y="57">-12A</text>
<text x="93.9" y="60.7">+5D</text>
<text x="202.1" y="60.7">+5A</text>
<text x="160.7" y="68.1">+12A</text>
<text x="168.3" y="68.1">-12A</text>
<text x="202.1" y="71.9">+5D</text>
<text x="73.1" y="77.5">+12A</text>
<text x="17.1" y="80.3">Vin2+</text>
<text x="17.1" y="84">Vin2-</text>
<text x="37.8" y="86.8">-12A</text>
<text x="181.2" y="88.6">+12A</text>
<text x="93.9" y="90.5">+5A</text>
<text x="125.3" y="91.4">Vin6+</text>
<text x="125.3" y="95.2">Vin6-</text>
<text x="54.4" y="99.8">+12A</text>
<text x="62.1" y="99.8">-12A</text>
<text x="93.9" y="101.7">+5D</text>
<text x="146" y="98">-12A</text>
<text x="202.1" y="101.7">+5A</text>
<text x="160.7" y="109.2">+12A</text>
<text x="168.3" y="109.2">-12A</text>
<text x="202.1" y="112.9">+5D</text>
<text x="73.1" y="118.5">+12A</text>
<text x="17.1" y="121.3">Vin3+</text>
<text x="17.1" y="125">Vin3-</text>
<text x="37.8" y="127.8">-12A</text>
<text x="93.9" y="131.5">+5A</text>
<text x="181.2" y="129.7">+12A</text>
<text x="125.3" y="132.5">Vin7+</text>
<text x="125.3" y="136.2">Vin7-</text>
<text x="52.6" y="140.8">+12A</text>
<text x="60.2" y="140.8">-12A</text>
<text x="93.9" y="142.7">+5D</text>
<text x="146" y="139">-12A</text>
<text x="202.1" y="142.7">+5A</text>
<text x="160.7" y="150.2">+12A</text>
<text x="168.3" y="150.2">-12A</text>
<text x="202.1" y="153.9">+5D</text>
<text x="73.1" y="159.5">+12A</text>
<text x="17.1" y="162.3">Vin4+</text>
<text x="17.1" y="166">Vin4-</text>
<text x="37.8" y="168.8">-12A</text>
<text x="93.9" y="172.6">+5A</text>
<text x="125.3" y="173.5">Vin8+</text>
<text x="181.2" y="170.7">+12A</text>
<text x="125.3" y="177.2">Vin8-</text>
<text x="48.8" y="181.9">+12A</text>
<text x="58.3" y="181.9">-12A</text>
<text x="146" y="180">-12A</text>
<text x="202.1" y="183.7">+5A</text>
<text x="153.2" y="187.5">+12A</text>
<text x="162.7" y="187.5">-12A</text>
</g>
<g font-size="1.7" fill="#000080">
<text x="242.7" y="17.8">U1</text>
<text x="56.3" y="23.2">C1</text>
<text x="63.8" y="23.2">C2</text>
<text x="74.9" y="24">10k</text>
<text x="74.9" y="21">R1</text>
<text x="56.3" y="25.1">100n</text>
<text x="63.8" y="25.1">100n</text>
<text x="97.5" y="26.9">BAT721S</text>
<text x="97.5" y="25.1">D1</text>
<text x="52.6" y="30.9">U2</text>
<text x="80.5" y="33.3">20k</text>
<text x="80.5" y="30.3">R9</text>
<text x="166.3" y="34.4">C3</text>
<text x="173.7" y="34.4">C4</text>
<text x="183.1" y="35.2">10k</text>
<text x="183.1" y="32.2">R2</text>
<text x="80.5" y="41.5">R17</text>
<text x="166.3" y="36.3">100n</text>
<text x="173.7" y="36.3">100n</text>
<text x="188.7" y="41.5">R10</text>
<text x="205.6" y="38.1">BAT721S</text>
<text x="205.6" y="36.3">D2</text>
<text x="80.5" y="44.5">1k</text>
<text x="88" y="45.2">R25</text>
<text x="160.7" y="42">U3</text>
<text x="188.7" y="44.5">20k</text>
<text x="52.6" y="51.4">INA146UA</text>
<text x="82.2" y="49.5">C17</text>
<text x="88" y="48.2">49k9</text>
<text x="188.7" y="52.7">R18</text>
<text x="242.7" y="53.2">MCP3208-CI/SL</text>
<text x="82.2" y="55.1">2.2n</text>
<text x="188.7" y="55.6">1k</text>
<text x="196.1" y="59.4">49k9</text>
<text x="196.1" y="56.4">R26</text>
<text x="280" y="56.8">100n</text>
<text x="280" y="54.9">C38</text>
<text x="41.4" y="62.5">10uF / 4 channels</text>
<text x="56.3" y="64.2">100n</text>
<text x="56.3" y="62.4">C5</text>
<text x="63.8" y="64.2">100n</text>
<text x="63.8" y="62.4">C6</text>
<text x="74.9" y="65">10k</text>
<text x="74.9" y="62">R3</text>
<text x="160.7" y="62.5">INA146UA</text>
<text x="190.3" y="60.7">C18</text>
<text x="52.6" y="71.9">U4</text>
<text x="80.5" y="71.3">R11</text>
<text x="97.5" y="68">BAT721S</text>
<text x="97.5" y="66.1">D3</text>
<text x="190.3" y="66.3">2.2n</text>
<text x="80.5" y="74.3">20k</text>
<text x="164.4" y="75.4">100n</text>
<text x="164.4" y="73.6">C7</text>
<text x="171.9" y="75.4">100n</text>
<text x="171.9" y="73.6">C8</text>
<text x="183.1" y="76.2">10k</text>
<text x="183.1" y="73.2">R4</text>
<text x="205.6" y="77.3">D4</text>
<text x="80.5" y="82.5">R19</text>
<text x="160.7" y="83.1">U5</text>
<text x="188.7" y="82.5">R12</text>
<text x="205.6" y="79.1">BAT721S</text>
<text x="80.5" y="85.5">1k</text>
<text x="88" y="89.2">49k9</text>
<text x="88" y="86.2">R27</text>
<text x="188.7" y="85.5">20k</text>
<text x="52.6" y="92.4">INA146UA</text>
<text x="82.2" y="90.5">C19</text>
<text x="188.7" y="93.7">R20</text>
<text x="82.2" y="96.1">2.2n</text>
<text x="188.7" y="96.7">1k</text>
<text x="190.3" y="101.7">C20</text>
<text x="196.1" y="100.4">49k9</text>
<text x="196.1" y="97.4">R28</text>
<text x="58.1" y="107.1">100n</text>
<text x="58.1" y="105.2">C9</text>
<text x="65.6" y="107.1">100n</text>
<text x="65.6" y="105.2">C10</text>
<text x="74.9" y="106">10k</text>
<text x="74.9" y="103">R5</text>
<text x="97.5" y="107.1">D5</text>
<text x="160.7" y="103.6">INA146UA</text>
<text x="190.3" y="107.3">2.2n</text>
<text x="52.6" y="112.9">U6</text>
<text x="80.5" y="112.3">R13</text>
<text x="97.5" y="109">BAT721S</text>
<text x="80.5" y="115.3">20k</text>
<text x="164.4" y="116.4">100n</text>
<text x="164.4" y="114.6">C11</text>
<text x="171.9" y="116.4">100n</text>
<text x="171.9" y="114.6">C12</text>
<text x="183.1" y="117.2">10k</text>
<text x="183.1" y="114.2">R6</text>
<text x="205.6" y="118.3">D6</text>
<text x="80.5" y="123.5">R21</text>
<text x="160.7" y="124.1">U7</text>
<text x="188.7" y="123.5">R14</text>
<text x="205.6" y="120.2">BAT721S</text>
<text x="80.5" y="126.5">1k</text>
<text x="82.2" y="131.5">C21</text>
<text x="88" y="130.2">49k9</text>
<text x="88" y="127.2">R29</text>
<text x="188.7" y="126.5">20k</text>
<text x="52.6" y="133.4">INA146UA</text>
<text x="82.2" y="137.1">2.2n</text>
<text x="188.7" y="137.7">1k</text>
<text x="188.7" y="134.7">R22</text>
<text x="190.3" y="142.7">C22</text>
<text x="196.1" y="141.4">49k9</text>
<text x="196.1" y="138.4">R30</text>
<text x="56.3" y="148.1">100n</text>
<text x="56.3" y="146.3">C13</text>
<text x="63.8" y="148.1">100n</text>
<text x="63.8" y="146.3">C14</text>
<text x="74.9" y="147">20k</text>
<text x="74.9" y="144">R15</text>
<text x="97.5" y="150">BAT721S</text>
<text x="97.5" y="148.1">D7</text>
<text x="160.7" y="144.6">INA146UA</text>
<text x="190.3" y="148.3">2.2n</text>
<text x="52.6" y="153.9">U8</text>
<text x="80.5" y="153.3">R7</text>
<text x="164.4" y="155.6">C15</text>
<text x="171.9" y="155.6">C16</text>
<text x="183.1" y="155.2">R8</text>
<text x="80.5" y="156.3">10k</text>
<text x="164.4" y="157.4">100n</text>
<text x="171.9" y="157.4">100n</text>
<text x="183.1" y="158.2">10k</text>
<text x="205.6" y="161.2">BAT721S</text>
<text x="205.6" y="159.3">D8</text>
<text x="80.5" y="167.5">1k</text>
<text x="80.5" y="164.5">R23</text>
<text x="160.7" y="165.1">U9</text>
<text x="188.7" y="167.5">20k</text>
<text x="188.7" y="164.5">R16</text>
<text x="82.2" y="172.6">C23</text>
<text x="88" y="171.2">49k9</text>
<text x="88" y="168.3">R31</text>
<text x="52.6" y="174.4">INA146UA</text>
<text x="82.2" y="178.1">2.2n</text>
<text x="188.7" y="178.7">1k</text>
<text x="188.7" y="175.7">R24</text>
<text x="196.1" y="179.4">R32</text>
<text x="160.7" y="185.6">INA146UA</text>
<text x="190.3" y="183.7">C24</text>
<text x="196.1" y="182.4">49k9</text>
<text x="52.4" y="188.4">10u</text>
<text x="52.4" y="186.5">C25</text>
<text x="61.7" y="189.3">10u</text>
<text x="61.7" y="187.5">C26</text>
<text x="156.8" y="191.9">C27</text>
<text x="190.3" y="189.3">2.2n</text>
<text x="156.8" y="193.6">10u</text>
<text x="166.1" y="194.5">10u</text>
<text x="166.1" y="192.9">C28</text>
<text x="270.7" y="204.2">PMcL</text>
</g>
<g font-size="1.7">
<text x="239.2" y="21.5">1</text>
<text x="244.2" y="22.5">CH0</text>
<text x="258.2" y="22.5">VDD</text>
<text x="266" y="21.5">16</text>
<text x="239.2" y="25.3">2</text>
<text x="239.2" y="29">3</text>
<text x="244.2" y="26.2">CH1</text>
<text x="244.2" y="29.9">CH2</text>
<text x="257.1" y="29.9">AGND</text>
<text x="258.8" y="26.2">Vref</text>
<text x="266" y="29">14</text>
<text x="266" y="25.3">15</text>
<text x="49" y="34.6">1</text>
<text x="54.1" y="35.5">Ref</text>
<text x="62.2" y="35.5">Rg</text>
<text x="68.4" y="34.6">5</text>
<text x="239.2" y="32.7">4</text>
<text x="244.2" y="33.7">CH3</text>
<text x="258.6" y="33.7">CLK</text>
<text x="266" y="32.7">13</text>
<text x="49" y="38.3">2</text>
<text x="54.1" y="39.2">Vin-</text>
<text x="61.7" y="39.2">V +</text>
<text x="68.4" y="38.3">7</text>
<text x="239.2" y="36.4">5</text>
<text x="239.2" y="40.2">6</text>
<text x="244.2" y="37.4">CH4</text>
<text x="244.2" y="41.1">CH5</text>
<text x="257.3" y="37.4">DOUT</text>
<text x="258.8" y="41.1">DIN</text>
<text x="266" y="36.4">12</text>
<text x="266" y="40.2">11</text>
<text x="49" y="42">3</text>
<text x="49" y="45.8">4</text>
<text x="54.1" y="43">Vin+</text>
<text x="54.1" y="46.7">V -</text>
<text x="61.3" y="46.7">Vo1</text>
<text x="62.1" y="43">Vo</text>
<text x="68.4" y="45.8">8</text>
<text x="68.4" y="42">6</text>
<text x="157.1" y="45.8">1</text>
<text x="162.2" y="46.7">Ref</text>
<text x="170.4" y="46.7">Rg</text>
<text x="176.5" y="45.8">5</text>
<text x="239.2" y="43.9">7</text>
<text x="239.2" y="47.6">8</text>
<text x="244.2" y="44.9">CH6</text>
<text x="253.9" y="44.9">~CS/SHDN</text>
<text x="266" y="43.9">10</text>
<text x="266" y="47.6">9</text>
<text x="157.1" y="49.5">2</text>
<text x="157.1" y="53.2">3</text>
<text x="162.2" y="50.4">Vin-</text>
<text x="169.8" y="50.4">V +</text>
<text x="176.5" y="53.2">6</text>
<text x="176.5" y="49.5">7</text>
<text x="244.2" y="48.6">CH7</text>
<text x="257.1" y="48.6">DGND</text>
<text x="157.1" y="57">4</text>
<text x="162.2" y="54.2">Vin+</text>
<text x="162.2" y="57.9">V -</text>
<text x="169.5" y="57.9">Vo1</text>
<text x="170.2" y="54.2">Vo</text>
<text x="176.5" y="57">8</text>
<text x="49" y="75.6">1</text>
<text x="54.1" y="76.5">Ref</text>
<text x="62.2" y="76.5">Rg</text>
<text x="68.4" y="75.6">5</text>
<text x="49" y="79.3">2</text>
<text x="49" y="83.1">3</text>
<text x="54.1" y="80.3">Vin-</text>
<text x="54.1" y="84">Vin+</text>
<text x="61.7" y="80.3">V +</text>
<text x="62.1" y="84">Vo</text>
<text x="68.4" y="83.1">6</text>
<text x="68.4" y="79.3">7</text>
<text x="49" y="86.8">4</text>
<text x="54.1" y="87.7">V -</text>
<text x="61.3" y="87.7">Vo1</text>
<text x="68.4" y="86.8">8</text>
<text x="157.1" y="86.8">1</text>
<text x="162.2" y="87.7">Ref</text>
<text x="170.4" y="87.7">Rg</text>
<text x="176.5" y="86.8">5</text>
<text x="157.1" y="90.5">2</text>
<text x="157.1" y="94.3">3</text>
<text x="162.2" y="91.4">Vin-</text>
<text x="162.2" y="95.2">Vin+</text>
<text x="169.8" y="91.4">V +</text>
<text x="170.2" y="95.2">Vo</text>
<text x="176.5" y="94.3">6</text>
<text x="176.5" y="90.5">7</text>
<text x="157.1" y="98">4</text>
<text x="162.2" y="98.9">V -</text>
<text x="169.5" y="98.9">Vo1</text>
<text x="176.5" y="98">8</text>
<text x="49" y="116.6">1</text>
<text x="54.1" y="117.5">Ref</text>
<text x="62.2" y="117.5">Rg</text>
<text x="68.4" y="116.6">5</text>
<text x="49" y="120.4">2</text>
<text x="49" y="124.1">3</text>
<text x="54.1" y="121.3">Vin-</text>
<text x="54.1" y="125">Vin+</text>
<text x="61.7" y="121.3">V +</text>
<text x="62.1" y="125">Vo</text>
<text x="68.4" y="124.1">6</text>
<text x="68.4" y="120.4">7</text>
<text x="49" y="127.8">4</text>
<text x="54.1" y="128.7">V -</text>
<text x="61.3" y="128.7">Vo1</text>
<text x="68.4" y="127.8">8</text>
<text x="157.1" y="127.8">1</text>
<text x="157.1" y="131.5">2</text>
<text x="162.2" y="128.7">Ref</text>
<text x="170.4" y="128.7">Rg</text>
<text x="176.5" y="127.8">5</text>
<text x="176.5" y="131.5">7</text>
<text x="157.1" y="135.3">3</text>
<text x="162.2" y="132.5">Vin-</text>
<text x="162.2" y="136.2">Vin+</text>
<text x="169.8" y="132.5">V +</text>
<text x="170.2" y="136.2">Vo</text>
<text x="176.5" y="135.3">6</text>
<text x="157.1" y="139">4</text>
<text x="162.2" y="139.9">V -</text>
<text x="169.5" y="139.9">Vo1</text>
<text x="176.5" y="139">8</text>
<text x="49" y="157.6">1</text>
<text x="49" y="161.4">2</text>
<text x="54.1" y="158.6">Ref</text>
<text x="62.2" y="158.6">Rg</text>
<text x="68.4" y="161.4">7</text>
<text x="68.4" y="157.6">5</text>
<text x="49" y="165.1">3</text>
<text x="54.1" y="162.3">Vin-</text>
<text x="54.1" y="166">Vin+</text>
<text x="61.7" y="162.3">V +</text>
<text x="62.1" y="166">Vo</text>
<text x="68.4" y="165.1">6</text>
<text x="49" y="168.8">4</text>
<text x="54.1" y="169.7">V -</text>
<text x="61.3" y="169.7">Vo1</text>
<text x="68.4" y="168.8">8</text>
<text x="157.1" y="168.8">1</text>
<text x="157.1" y="172.6">2</text>
<text x="162.2" y="169.7">Ref</text>
<text x="162.2" y="173.5">Vin-</text>
<text x="169.8" y="173.5">V +</text>
<text x="170.4" y="169.7">Rg</text>
<text x="176.5" y="168.8">5</text>
<text x="176.5" y="172.6">7</text>
<text x="157.1" y="176.3">3</text>
<text x="162.2" y="177.2">Vin+</text>
<text x="170.2" y="177.2">Vo</text>
<text x="176.5" y="176.3">6</text>
<text x="157.1" y="180">4</text>
<text x="162.2" y="180.9">V -</text>
<text x="169.5" y="180.9">Vo1</text>
<text x="176.5" y="180">8</text>
<text x="225" y="191.2">Title</text>
<text x="225" y="196.8">Size</text>
<text x="234.3" y="196.8">Number</text>
<text x="271.6" y="196.8">Revision</text>
<text x="225" y="202.4">Date:</text>
<text x="225.9" y="199.6">A3</text>
<text x="233.4" y="202.4">7/05/2009</text>
<text x="262.3" y="202.4">Sheet4 of 5</text>
<text x="225" y="204.2">File:</text>
<text x="233.4" y="204.2">C:\Projects\..\Analog IO.SCHDOC</text>
<text x="262.3" y="204.2">Drawn By:</text>
</g>
<g font-size="1.6" fill="#000080">
<text x="67.1" y="18.3">Overvoltage Protection</text>
<text x="175.2" y="29.4">Overvoltage Protection</text>
<text x="67.1" y="59.3">Overvoltage Protection</text>
<text x="175.2" y="70.5">Overvoltage Protection</text>
<text x="67.1" y="100.3">Overvoltage Protection</text>
<text x="175.2" y="111.5">Overvoltage Protection</text>
<text x="67.1" y="141.3">Overvoltage Protection</text>
<text x="175.2" y="152.5">Overvoltage Protection</text>
</g>
</svg>
